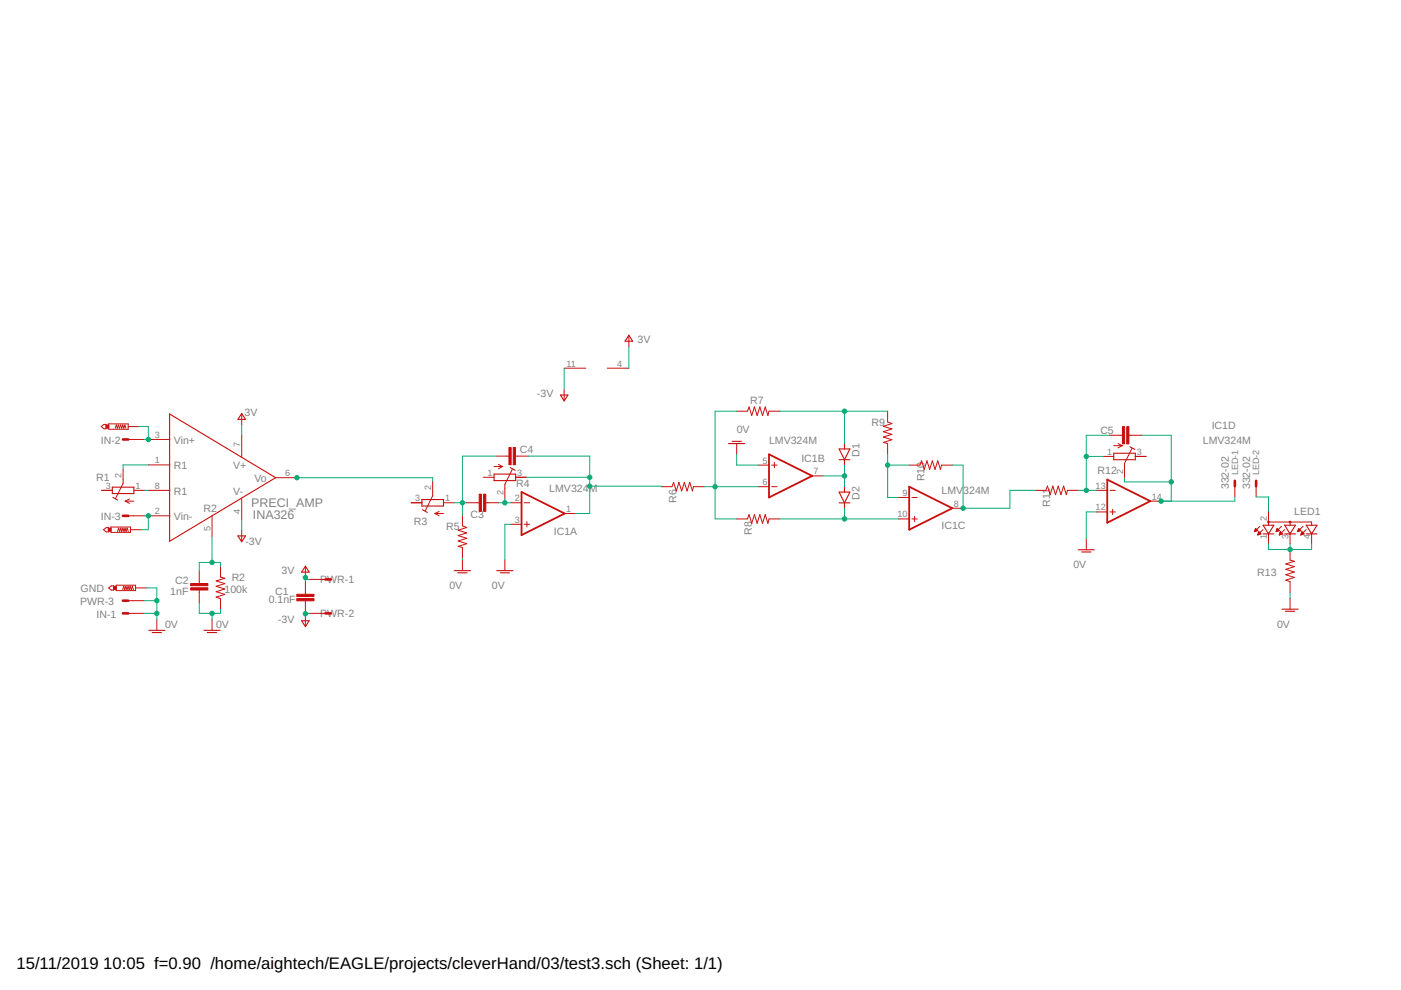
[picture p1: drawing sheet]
<svg xmlns="http://www.w3.org/2000/svg" width="297mm" height="210mm" viewBox="0 0 297 210" stroke-linecap="round" stroke-linejoin="round" font-family="sans-serif">
<g fill="none" stroke="#c90d0c" stroke-width=".21">
<path d="M119.6 78.1h4.6M128.8 78.1h4.5M133.3 71.2v2.3M21.5 90.4l.5-.4h.5v.9h-.5zM23.1 89.9h4.1v1.1h-4.1zM24.4 90.8l.3-.7 .2 .7 .2-.7 .2 .7 .3-.7 .2 .7 .2-.7 .2 .7 .3-.7 .2 .7M26.1 99.4v3.1l-1.6 3.2M27.2 90.4h2.3M27.2 93.2h3.4M31.5 93.2h4.5M31.5 98.6h4.5M51.2 87.8v2.3"/>
<path d="M51.2 92.3v4.6M104.8 98.9h1.8M105.2 96.7h2.7M105.7 98.5l.9 .4M106.6 98.9l-.9 .5M108.6 99.5l-1.6 3.2v3.1M109.3 96.7h2.7M119.6 82.6v2.3M156.2 87.2h2.3l.3-.9 .6 1.8 .6-1.8 .5 1.8 .6-1.8 .6 1.8 .5-1.8 .6 1.8 .2-.9h2.3M156.2 94v2.3M160.8 98.6h2.2M163.6 98.6h1.2"/>
<path d="M164.2 98v1.2M188.2 87.2v2.3l.9 .3-1.8 .6 1.8 .6-1.8 .5 1.8 .6-1.8 .6 1.8 .5-1.8 .6 .9 .2v2.3M192.8 98.6h2.3l.3-.9 .6 1.8 .5-1.8 .6 1.8 .6-1.8 .5 1.8 .6-1.8 .6 1.8 .2-.9h2.3M233.8 96.8h2.3M235.2 92.3h2.8M236.1 94.5h1.9M237 94l1 .5M238 94.5l-1 .5M239.4 92.3h2.7M240 95.1l-1.6 3.2v3M240.7 96.8h2.3M21.5 104h2.3"/>
<path d="M21.9 112.3l.6-.4h.5v.9h-.5zM23.5 111.7h4.2v1.2h-4.2zM24.9 112.7l.2-.7 .3 .7 .2-.7 .2 .7 .3-.7 .2 .7 .2-.7 .2 .7 .3-.7 .2 .7M26.5 106.3h1.9M26.5 106.3l1 .4M27.2 109.4h3.4M27.5 105.8l-1 .5M27.7 112.3h2.3M28.4 104h2.3M31.5 104h4.5M31.5 109.4h4.5M45 109.3v4.6"/>
<path d="M51.2 105.7v4.6M51.2 112.5v2.3M58.4 101.3h4.5M87.2 106.6h2.3M91.7 102v3.1l-1.5 3.2M92.2 108.9h1.8M92.2 108.9l.9 .4M93.1 108.4l-.9 .5M94 106.6h2.3M98 109.2v2.3l1 .3-1.9 .6 1.9 .6-1.9 .6 1.9 .5-1.9 .6 1.9 .6-1.9 .5 .9 .3v2.3M98 118.7v2.3M98.9 106.6h2.7"/>
<path d="M102.5 101.2h2.3M103 106.6h2.7M107 118.7v2.3M108.3 111.2h2.3M108.3 106.6h2.3M109.3 101.2h2.3M111.1 111.2h1.2M111.1 106.6h1.2M111.7 110.6v1.1M119.7 108.9h2.3M140.2 103.2h2.3l.3-.9 .6 1.8 .6-1.8 .5 1.8 .6-1.8 .6 1.8 .5-1.8 .6 1.8 .2-.9h2.3M156.2 110h2.3l.3-.9 .6 1.9 .6-1.9 .5 1.9 .6-1.9 .6 1.9 .5-1.9 .6 1.9 .2-1h2.3"/>
<path d="M160.8 103.2h2.2M163.6 103.2h1.2M172.2 100.9h2.3M190.5 110h2.3M190.5 105.5h2.3M193.3 110h1.2M193.3 105.5h1.2M193.9 109.5v1.1M201.9 107.8h2.3M219.5 104h2.2l.4-.9 .6 1.8 .5-1.8 .6 1.8 .6-1.8 .5 1.8 .6-1.8 .6 1.8 .2-.9h2.3M230.3 114.3v2.3M232.5 104h2.3"/>
<path d="M232.5 108.5h2.3M235.3 104h1.2M235.3 108.5h1.2M235.9 108v1.1M243.9 106.3h2.3M261.8 103.1v2.3M266 112.7h.2M266 112.6h.5M266.1 112.5h.5M266.1 112.4h.4M266.1 112.2h.3M266.2 112.1h.1"/>
<path d="M266.2 112.1l.5 .4-.7 .2zM266.3 103.1v2.3M266.7 113.4h.1M266.7 113.3h.3M266.7 113.2h.6M266.8 113.1h.5M266.8 113h.3M266.8 112.9h.2M266.9 112.8h.1M267.1 111.6l-.8 .8M267.3 113.2l-.4-.5-.2 .7M267.3 113.2l-.6 .2"/>
<path d="M267.8 112.3l-.8 .8M268.9 110.7h9.2v.7M268.9 108.4v3M268.9 113v2.3M270.6 112.7h.1M270.6 112.6h.5M270.6 112.5h.6M270.7 112.4h.4M270.7 112.2h.3M270.7 112.1h.2M270.8 112.1l.4 .4-.6 .2zM271.2 113.4h.1"/>
<path d="M271.3 113.3h.3M271.3 113.2h.6M271.3 113.1h.5M271.4 113h.3M271.4 112.9h.2M271.4 112.8h.1M271.7 111.6l-.8 .8M271.9 113.2l-.4-.5-.3 .7M271.9 113.2l-.7 .2M272.4 112.3l-.8 .8M273.5 110.7v.7M273.5 113v2.3"/>
<path d="M273.5 116.5v2.3l.9 .2-1.8 .6 1.8 .5-1.8 .6 1.8 .6-1.8 .6 1.8 .5-1.8 .6 .9 .3v2.3M275.1 112.7h.2M275.2 112.6h.4M275.2 112.5h.6M275.3 112.4h.4M275.3 112.2h.2M275.3 112.1h.1M275.3 112.1l.5 .4-.7 .2zM275.8 113.4h.1M275.8 113.3h.4M275.9 113.2h.6M275.9 113.1h.5"/>
<path d="M275.9 113h.4M276 112.9h.2M276 112.8h.1M276.3 111.6l-.8 .8M276.5 113.2l-.5-.5-.2 .7M276.5 113.2l-.7 .2M276.9 112.3l-.8 .8M278.1 113v2.3M23 124.7l.6-.5h.5v.9h-.5zM24.6 124.1h4.1v1.1h-4.1zM26 125l.2-.7 .3 .7 .2-.7 .2 .7 .3-.7 .2 .7 .2-.7 .2 .7 .3-.7 .2 .7M27.2 130h3.4"/>
<path d="M27.2 127.4h3.4M28.7 124.7h2.3M33.3 131.4v2.2M42.2 121v2.7M42.2 125.1v2.7M45 131.4v2.2M46.8 120.1v2.3l.9 .2-1.9 .6 1.9 .5-1.9 .6 1.9 .6-1.9 .6 1.9 .5-1.9 .6 1 .3v2.3M64.7 120.2v2.2M64.7 123.3v2.7M64.7 127.4v2.7M64.7 130.5v2.3M65.6 130h3.4"/>
<path d="M65.6 122.9h3.4M273.5 126.9v2.3"/>
</g>
<g fill="none" stroke="#c90d0c" stroke-width=".23">
<path d="M133.3 71.1l.8 1.2h-1.6zM36 87.8l22.4 13.5-22.4 13.5zM51.2 87.7l.8 1.2h-1.6zM108.2 99.1l1 .6M118.8 83.8h1.6l-.8 1.2zM154.5 94h3.4M155.2 93.6h2M177.9 95.2h2.3l-1.2 2.3zM177.9 97.5h2.3M179 94v1.2M179 97.5v1.1M236.1 96.1h4.6v1.4h-4.6z"/>
<path d="M239.6 94.7l1 .6M23.8 103.3h4.6v1.3h-4.6zM23.9 105.5l1.1 .5M50.4 113.6h1.6l-.8 1.3zM89.5 105.9h4.5v1.4h-4.5zM89.6 108.1l1 .5M104.8 100.5h4.5v1.4h-4.5zM177.9 104.3h2.3l-1.2 2.3zM177.9 106.6h2.3M179 103.2v1.1M179 106.6v1.2M228.6 116.6h3.4"/>
<path d="M229.3 117h2M267.8 113.2h2.3M267.8 111.4h2.3l-1.2 1.8zM272.4 113.2h2.3M272.4 111.4h2.3l-1.2 1.8zM276.9 111.4h2.3l-1.1 1.8zM276.9 113.2h2.3M31.5 133.6h3.5M32.3 134.1h1.9M43.2 133.6h3.5M44 134.1h1.9M63.9 131.6h1.7l-.9 1.3z"/>
<path d="M64.7 120.1l.9 1.2h-1.7zM96.3 121h3.5M97 121.5h2M105.3 121h3.5M106.1 121.5h1.9M271.8 129.2h3.4M272.5 129.6h2"/>
<circle cx="268.9" cy="110.7" r=".17"/>
<circle cx="273.5" cy="110.7" r=".17"/>
</g>
<g fill="#c90d0c" stroke="#c90d0c" stroke-width=".21">
<path d="M62.9 126.9h3.7v.5h-3.7z"/>
<path d="M62.9 126h3.7v.5h-3.7z"/>
<path d="M40.4 123.7h3.7v.5h-3.7z"/>
<path d="M40.4 124.6h3.7v.5h-3.7z"/>
<path d="M101.6 104.8h.5v3.6h-.5z"/>
<path d="M102.5 104.8h.5v3.6h-.5z"/>
<path d="M107.9 94.9h.5v3.6h-.5z"/>
<path d="M108.8 94.9h.5v3.6h-.5z"/>
<path d="M238.9 90.5h.5v3.6h-.5z"/>
<path d="M238 90.5h.4v3.6h-.4z"/>
<path d="M22.5 90.1h.6v.7h-.6z"/>
<path d="M23 112h.5v.6h-.5z"/>
<path d="M24.1 124.3h.5v.7h-.5z"/>
</g>
<path d="M26.1 93.2h1.1M26.1 109.4h1.1M261.8 101.9v1.2M266.3 101.9v1.2M26.1 130h1.1M26.1 127.4h1.1M69 130h1.1M69 122.9h1.1" fill="none" stroke="#c90d0c" stroke-width=".55"/>
<path d="M163 96.3l9.2 4.6-9.2 4.6zM110.6 104.3l9.1 4.6-9.1 4.6zM192.8 103.2l9.1 4.6-9.1 4.5zM234.8 101.7l9.1 4.6-9.1 4.5z" fill="none" stroke="#c90d0c" stroke-width=".38"/>
<g fill="none" stroke="#0dab76" stroke-width=".21">
<path d="M119.6 78.1v4.5M133.3 73.5v4.6M29.5 90.4h2v2.8h-.9M31.5 98.6h-5.4v.8M51.2 90.1v2.2M105.2 96.7h-7.2v12.5M112 96.7h13v12.2h-3M156.2 96.3v2.3h4.6M156.2 87.2h-4.6v22.8h4.6M165.3 87.2h22.9M179 87.2v6.8M179 98.6v4.6"/>
<path d="M188.2 98.6h4.6M188.2 96.3v9.2h2.3M201.9 98.6h2.3v9.2h9.9v-3.8h5.4M230.3 96.8h3.5M235.2 92.3h-4.9v11.7M242.1 92.3h6.2v14M30.6 109.4h.9v2.9h-1.5M30.7 104h.8M45 113.9v5.4M51.2 110.3v2.2M62.9 101.2l28.8 .1v.7M96.3 106.6h2.6"/>
<path d="M98 118.4v.3M105.7 106.6h2.6M107 105.8v.8M108.3 111.2h-1.3v7.5M111.6 101.2h13.4M125 103.1l15.2 .1M149.3 103.2h11.5M165.3 110h25.2M174.5 100.9h4.5M179 107.8v2.2M228.6 104h3.9M232.5 108.5h-2.2v5.8"/>
<path d="M238.4 101.3v.9h9.9M261.8 105.4v.9h-15.6M266.3 105.4h2.6v3M268.9 115.3v1.2h9.2v-1.2M273.5 115.3v1.2M30.6 130h2.7M30.6 127.4h2.7M31 124.7h2.3v6.7M42.2 127.8v2.2h4.6v-.8M45 130v1.4M46.8 120.1v-.8h-4.6v1.7M64.7 122.4v.9"/>
<path d="M64.7 122.9h.9M65.6 130h-.9v.5M273.5 125.6v1.3"/>
</g>
<g fill="#0dab76" stroke="#0dab76" stroke-width=".21">
<circle cx="45" cy="130" r=".47"/>
<circle cx="33.3" cy="127.4" r=".47"/>
<circle cx="33.3" cy="130" r=".47"/>
<circle cx="64.7" cy="130.1" r=".47"/>
<circle cx="64.7" cy="122.4" r=".47"/>
<circle cx="151.6" cy="103.2" r=".47"/>
<circle cx="179" cy="100.9" r=".47"/>
<circle cx="179" cy="87.2" r=".47"/>
<circle cx="179" cy="110" r=".47"/>
<circle cx="188.2" cy="98.6" r=".47"/>
<circle cx="204.2" cy="107.8" r=".47"/>
<circle cx="45" cy="119.3" r=".47"/>
<circle cx="31.5" cy="93.2" r=".47"/>
<circle cx="31.5" cy="109.4" r=".47"/>
<circle cx="98" cy="106.6" r=".47"/>
<circle cx="107" cy="106.6" r=".47"/>
<circle cx="125" cy="101.2" r=".47"/>
<circle cx="125" cy="103.1" r=".47"/>
<circle cx="230.3" cy="104" r=".47"/>
<circle cx="230.3" cy="96.8" r=".47"/>
<circle cx="246.2" cy="106.3" r=".47"/>
<circle cx="248.3" cy="102.2" r=".47"/>
<circle cx="62.9" cy="101.3" r=".47"/>
<circle cx="273.5" cy="116.5" r=".47"/>
</g>
<g font-size="3.5">
<text x="3.5" y="205.4">15/11/2019</text>
<text x="21.9" y="205.4">10:05 f=0.90 /home/aightech/EAGLE/projects/cleverHand/03/test3.sch (Sheet: 1/1)</text>
</g>
<g font-size="2.6" fill="#808080">
<text x="53.2" y="107.5">PRECI_AMP</text>
<text x="53.6" y="110">INA326</text>
</g>
<g font-size="2.2" fill="#808080">
<text x="135.2" y="72.8">3V</text>
<text x="51.9" y="88.2">3V</text>
<text x="113.8" y="84.2">-3V</text>
<text x="159" y="85.6">R7</text>
<text x="21.4" y="94.1">IN-2</text>
<text x="36.9" y="94.1">Vin+</text>
<text x="110.2" y="96">C4</text>
<text x="156.2" y="91.8">0V</text>
<text x="163" y="94">LMV324M</text>
<text x="184.8" y="90.4">R9</text>
<text x="233.3" y="91.9">C5</text>
<text x="255" y="94">LMV324M</text>
<text x="256.9" y="90.9">IC1D</text>
<text x="20.4" y="102">R1</text>
<text x="36.9" y="99.5">R1</text>
<text x="49.4" y="99.5">V+</text>
<text x="169.9" y="98">IC1B</text>
<text x="182.3" y="96.9" transform="rotate(-90 182.3 96.9)">D1</text>
<text x="232.7" y="100.5">R12</text>
<text x="36.9" y="104.9">R1</text>
<text x="49.4" y="104.9">V-</text>
<text x="53.9" y="102.2">Vo</text>
<text x="109.4" y="103.2">R4</text>
<text x="116.5" y="104.3">LMV324M</text>
<text x="143.4" y="106.6" transform="rotate(-90 143.4 106.6)">R6</text>
<text x="182.3" y="106" transform="rotate(-90 182.3 106)">D2</text>
<text x="196" y="102" transform="rotate(-90 196 102)">R10</text>
<text x="199.6" y="104.8">LMV</text>
<text x="204.2" y="104.8">324M</text>
<text x="222.7" y="107.4" transform="rotate(-90 222.7 107.4)">R11</text>
<text x="260.6" y="103.8" transform="rotate(-90 260.6 103.8)">332-02</text>
<text x="265.1" y="103.8" transform="rotate(-90 265.1 103.8)">332-02</text>
<text x="21.4" y="110.3">IN-3</text>
<text x="36.9" y="110.3">Vin-</text>
<text x="43.2" y="108.5">R2</text>
<text x="87.7" y="111.3">R3</text>
<text x="94.6" y="112.4">R5</text>
<text x="99.8" y="109.9">C3</text>
<text x="117.4" y="113.3">IC1A</text>
<text x="159.4" y="113.5" transform="rotate(-90 159.4 113.5)">R8</text>
<text x="199.6" y="112.2">IC1C</text>
<text x="274.4" y="109.1">LED1</text>
<text x="52" y="115.6">-3V</text>
<text x="17.1" y="125.5">GND</text>
<text x="37.1" y="123.9">C2</text>
<text x="47.6" y="125.7">100k</text>
<text x="49.1" y="123.1">R2</text>
<text x="59.7" y="121.8">3V</text>
<text x="67.9" y="123.5">PWR-1</text>
<text x="95.3" y="124.9">0V</text>
<text x="104.3" y="124.9">0V</text>
<text x="227.6" y="120.5">0V</text>
<text x="266.5" y="122.2">R13</text>
<text x="17" y="128.3">PWR-3</text>
<text x="20.5" y="131">IN-1</text>
<text x="36.1" y="126.2">1nF</text>
<text x="57" y="127.9">0.1nF</text>
<text x="58.4" y="126.2">C1</text>
<text x="67.9" y="130.7">PWR-2</text>
<text x="35" y="133">0V</text>
<text x="45.8" y="133">0V</text>
<text x="59" y="132.1">-3V</text>
<text x="270.8" y="133">0V</text>
</g>
<g font-size="1.9" fill="#808080">
<text x="120.1" y="77.7">11</text>
<text x="130.9" y="77.7">4</text>
<text x="32.8" y="92.9">3</text>
<text x="50.9" y="94.7" transform="rotate(-90 50.9 94.7)">7</text>
<text x="25.8" y="101.4" transform="rotate(-90 25.8 101.4)">2</text>
<text x="32.8" y="98.3">1</text>
<text x="60.5" y="101">6</text>
<text x="103.4" y="100.9">1</text>
<text x="109.6" y="100.9">3</text>
<text x="161.6" y="98.3">5</text>
<text x="172.5" y="100.6">7</text>
<text x="234.7" y="96.5">1</text>
<text x="238.1" y="100.5" transform="rotate(-90 238.1 100.5)">2</text>
<text x="241" y="96.5">3</text>
<text x="262.5" y="100.8" transform="rotate(-90 262.5 100.8)">LED-1</text>
<text x="267" y="100.8" transform="rotate(-90 267 100.8)">LED-2</text>
<text x="22.4" y="103.7">3</text>
<text x="28.7" y="103.7">1</text>
<text x="32.8" y="103.7">8</text>
<text x="88.1" y="106.3">3</text>
<text x="91.4" y="104" transform="rotate(-90 91.4 104)">2</text>
<text x="94.3" y="106.3">1</text>
<text x="106.7" y="104.9" transform="rotate(-90 106.7 104.9)">2</text>
<text x="109.2" y="106.3">2</text>
<text x="161.6" y="102.9">6</text>
<text x="191.4" y="105.1">9</text>
<text x="202.2" y="107.4">8</text>
<text x="232.3" y="103.7">13</text>
<text x="244.2" y="105.9">14</text>
<text x="32.8" y="109">2</text>
<text x="44.6" y="112.5" transform="rotate(-90 44.6 112.5)">5</text>
<text x="50.9" y="108.9" transform="rotate(-90 50.9 108.9)">4</text>
<text x="109.2" y="110.8">3</text>
<text x="120" y="108.6">1</text>
<text x="190.3" y="109.7">10</text>
<text x="232.3" y="108.2">12</text>
<text x="268.6" y="110.4" transform="rotate(-90 268.6 110.4)">2</text>
<text x="268.6" y="114.4" transform="rotate(-90 268.6 114.4)">1</text>
<text x="273.2" y="114.4" transform="rotate(-90 273.2 114.4)">3</text>
<text x="277.8" y="114.4" transform="rotate(-90 277.8 114.4)">4</text>
</g>
</svg>
